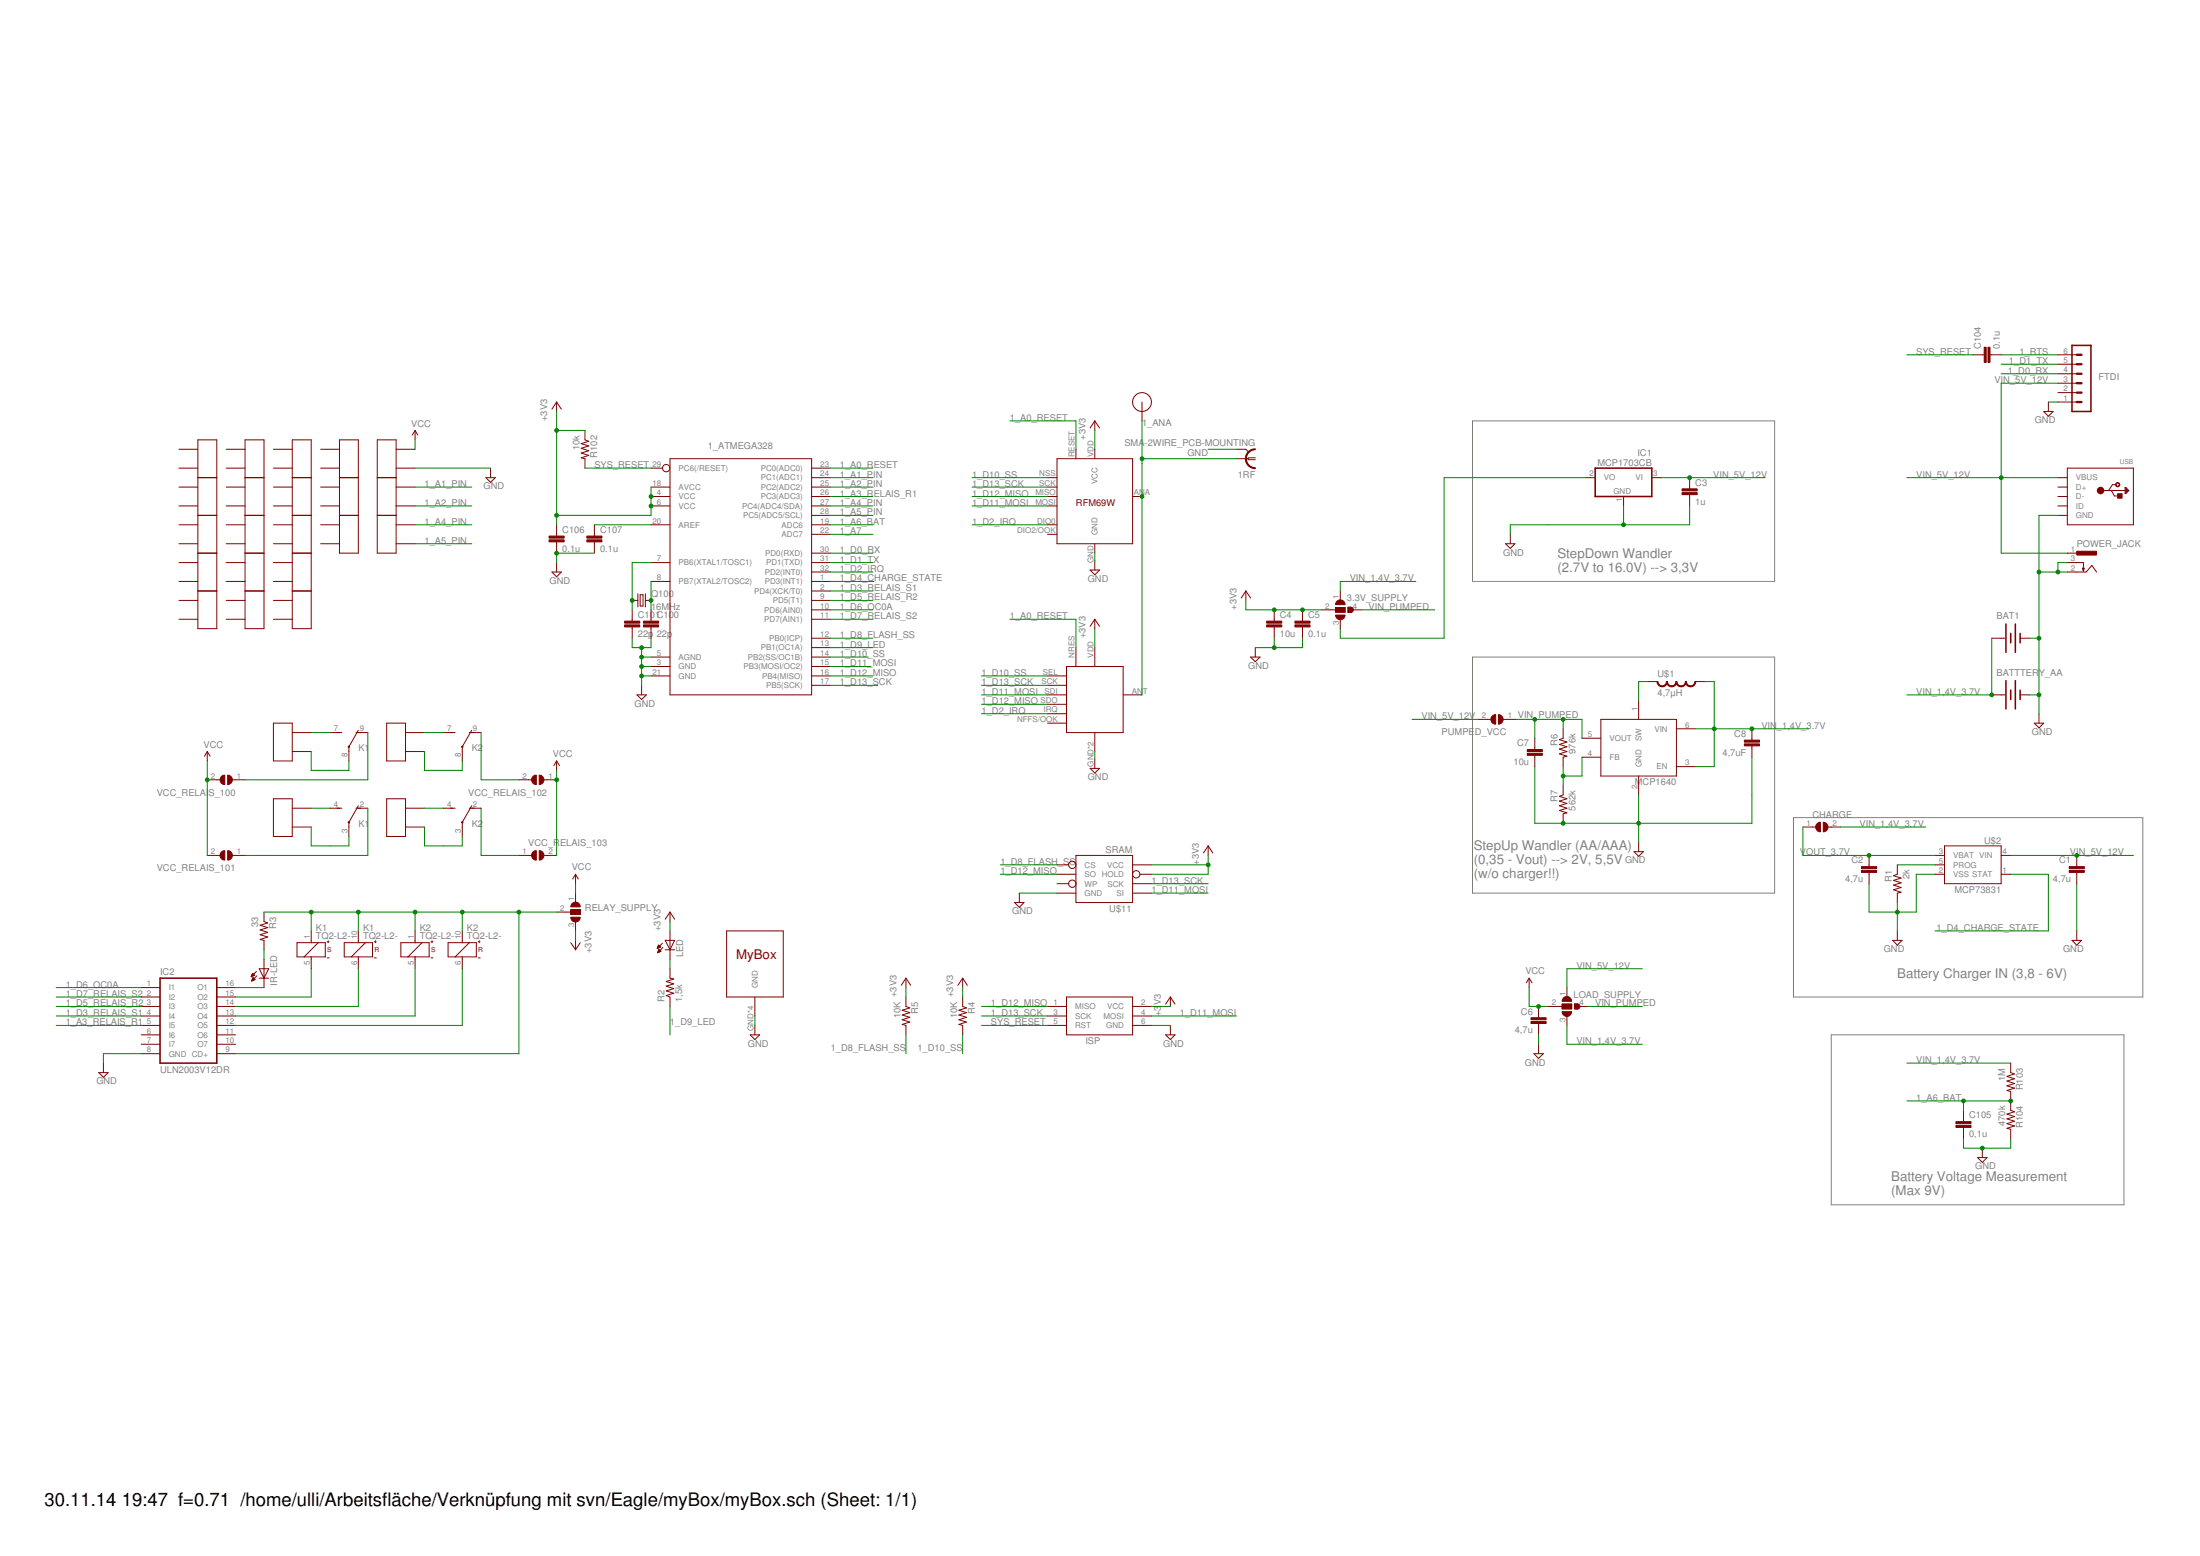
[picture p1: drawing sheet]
<svg xmlns="http://www.w3.org/2000/svg" width="420mm" height="297mm" viewBox="0 0 420 297" stroke-linecap="round" stroke-linejoin="round" font-family="sans-serif">
<path d="M281.2 80.3h57.7v30.7h-57.7zM281.2 125.4h57.7v45.1h-57.7zM342.5 156.1h66.7v34.2h-66.7zM349.7 197.5h55.9v32.5h-55.9z" fill="none" stroke="#808080" stroke-width=".19"/>
<g fill="none" stroke="#800000" stroke-width=".19">
<path d="M106.3 76.8v1.7M106.3 76.8l.9 1.3M106.3 76.8l-.9 1.3M218.1 76.8v3.5M376.8 67.7h2.1M380 67.7h2.2M390.3 78.5h1.8l-.9 1zM391.2 76.8v1.7M393 67.7h3.6M393 76.8h3.6M393 75h3.6M393 73.2h3.6"/>
<path d="M393 71.4h3.6M393 69.5h3.6M34.2 93h3.6M34.2 89.4h3.6M34.2 96.6h3.6M34.2 85.8h3.6M37.8 91.2h3.6M37.8 98.4h3.6M37.8 84h3.6v36h-3.6zM43.2 93h3.6M43.2 89.4h3.6M43.2 96.6h3.6"/>
<path d="M43.2 85.8h3.6M46.8 91.2h3.6M46.8 98.4h3.6M46.8 84h3.6v36h-3.6zM52.2 93h3.6M52.2 89.4h3.6M52.2 96.6h3.6M52.2 85.8h3.6M55.8 91.2h3.6M55.8 98.4h3.6M55.8 84h3.6v36h-3.6zM61.2 93h3.6"/>
<path d="M61.2 89.4h3.6M61.2 96.6h3.6M61.2 85.8h3.6M64.8 91.2h3.6M64.8 98.4h3.6M64.8 84h3.6v21.6h-3.6zM72.1 91.2h3.5M72.1 98.4h3.5M72.1 84h3.5v21.6h-3.5zM75.6 93h3.7M75.6 89.4h3.7M75.6 96.6h3.7"/>
<path d="M75.6 85.8h3.7M79.3 82.2l.5 .9M79.3 82.2l-.6 .9M79.3 82.2v1.8M92.8 91.2h1.8l-.9 .9zM93.7 89.4v1.8M111.7 82.2v1.8l.7 .2-1.4 .5 1.4 .4-1.4 .5 1.4 .4-1.4 .5 1.4 .4-1.4 .5 .7 .2v1.8M124.3 93h3.7M124.3 89.4h2.2M124.3 94.8h3.7M124.3 96.6h3.7M128 87.6h27v45.1h-27z"/>
<path d="M155 91.2h3.6M155 93h3.6M155 89.4h3.6M155 94.8h3.6M155 96.6h3.6M155 98.4h3.6M200.1 91.2h1.8M200.1 93h1.8M200.1 94.8h1.8M200.1 96.6h1.8M201.9 87.6h14.4v16.2h-14.4zM205.5 85.8v1.8"/>
<path d="M209.1 80.3v1.9M209.1 85.8v1.8M209.1 80.3l.9 1.4M209.1 80.3l-.9 1.4M216.3 94.8h1.8M236.1 87.6h2.2M236.1 85.8h1.8l.6 .5M238.3 87.6l.2 .2h1.2M239.7 87.4h-1.2l-.2 .2M302.9 91.2h1.8M310.1 94.8v1.8M315.5 91.2h1.8"/>
<path d="M322.7 91.2v2.1M322.7 94.4v2.2M393 91.2h1.8M393 93h1.8M393 94.8h1.8M393 96.6h1.8M393 98.4h1.8M394.8 89.4h12.6v10.8h-12.6zM401.2 93.6h4.6M403.2 93.6l.6 1.1h.9M404.2 92.5h-.8l-.7 1.1M405.8 93.1l.8 .5-.6 .6h-.2z"/>
<path d="M406 93.1v1M406.3 93.6l-.2 .3v-.5l.3 .2M34.2 103.8h3.6M34.2 100.2h3.6M34.2 107.4h3.6M34.2 111h3.6M34.2 114.6h3.6M34.2 118.2h3.6M37.8 105.6h3.6M37.8 112.8h3.6M43.2 103.8h3.6M43.2 100.2h3.6"/>
<path d="M43.2 107.4h3.6M43.2 111h3.6M43.2 114.6h3.6M43.2 118.2h3.6M46.8 105.6h3.6M46.8 112.8h3.6M52.2 103.8h3.6M52.2 100.2h3.6M52.2 107.4h3.6M52.2 111h3.6M52.2 114.6h3.6M52.2 118.2h3.6"/>
<path d="M55.8 105.6h3.6M55.8 112.8h3.6M61.2 103.8h3.6M61.2 100.2h3.6M75.6 103.8h3.7M75.6 100.2h3.7M105.4 109.2h1.8l-.9 .9zM106.3 100.2v2.2M106.3 103.4v2.2M106.3 107.4v1.8M113.5 100.2v2.2M113.5 103.4v2.2"/>
<path d="M120.7 114.6h1.1M120.7 116.4v2.2M120.7 119.7v2.1M121.8 113.3v2.6M122.3 113.5h.5v2.2h-.5zM123.3 114.6h1M123.3 113.3v2.6M124.3 100.2h3.7M124.3 107.4h3.7M124.3 111h3.7M124.3 116.4v2.2M124.3 119.7v2.1"/>
<path d="M155 109.2h3.6M155 100.2h3.6M155 102h3.6M155 107.4h3.6M155 111h3.6M155 105.6h3.6M155 112.8h3.6M155 114.6h3.6M155 116.4h3.6M155 118.2h3.6M200.1 100.2h1.8M200.1 102h1.8"/>
<path d="M208.2 108.8h1.8l-.9 .9zM209.1 103.8v1.8M209.1 107v1.8M209.1 118.2v1.8M209.1 118.2l.9 1.4M209.1 118.2l-.9 1.4M237.9 112.8l.9 1.4M237.9 112.8l-.9 1.4M237.9 112.8v1.8M243.4 116.4v2.2M243.4 119.7v2.1M248.8 116.4v2.2"/>
<path d="M248.8 119.7v2.1M252.4 116.4h2.7M255.1 116h1.8v.9h-1.8zM256 112.8v1.8M256 118.2v1.8M258.1 116.4h1.8M287.5 103.8h1.8l-.9 .9zM288.4 102v1.8M394.8 109.2h3.6l1.1-1.3 .9 1.3M394.8 107.4h3.1v1.6M394.8 105.6h1.8M397.7 108.5h.4l-.2 .5z"/>
<path d="M52.2 138h3.6v7.3h-3.6zM55.8 139.8h3.6M63 139.8h2.3M68 139.8h2.3M68.4 139.4l-1.8 3.2v2.7M73.9 138h3.5v7.3h-3.5zM77.4 139.8h3.7M84.7 139.8h2.2M89.6 139.8h2.3M90.1 139.4l-1.8 3.2v2.7M121.6 132.7h1.8l-.9 .8zM122.5 130.8v1.9"/>
<path d="M124.3 125.4h3.7M124.3 127.2h3.7M124.3 129h3.7M155 125.4h3.6M155 127.2h3.6M155 129h3.6M155 121.8h3.6M155 123.6h3.6M155 130.8h3.6M200.1 132.7h3.6M200.1 129h3.6M200.1 130.8h3.6"/>
<path d="M200.1 136.2h3.6M200.1 134.5h3.6M200.1 138h3.6M203.7 127.2h10.8v12.6h-10.8zM205.5 123.6v3.6M209.1 123.6v3.6M209.1 139.8v3.7M214.5 132.7h3.6M238.8 125.4h1.8l-.9 .9zM239.7 123.6v1.8M282.3 137.3h2.4M287.1 137.3h2.4"/>
<path d="M298.5 139.1v1.8l-.7 .3 1.5 .4-1.5 .5 1.5 .5-1.5 .4 1.5 .5-1.5 .4 1.5 .5-.8 .1v1.8M305.7 137.3h14.5v10.8h-14.5zM312.9 133.7v3.6M314.7 130.1h1.9M320.2 139.1h3.6M323.8 130.1h1.8M334.6 139.1v2.2M380.4 132.7h2.5M380.4 121.8h2.5M385.8 132.7h1.8M385.8 121.8h1.8M388.5 138h1.8l-.9 1z"/>
<path d="M389.4 136.2v1.8M39.6 143.5l.5 .9M39.6 143.5l-.5 .9M39.6 143.5v1.8M39.6 148.9h2.4M44.4 148.9h2.4M52.2 152.5h3.6v7.2h-3.6zM55.8 157.9h3.6M55.8 154.3h3.6M55.8 143.5h3.6M63 154.3h2.3M68 154.3h2.3"/>
<path d="M68.4 153.8l-1.8 3.2v2.7M73.9 152.5h3.5v7.2h-3.5zM77.4 157.9h3.7M77.4 154.3h3.7M77.4 143.5h3.7M84.7 154.3h2.2M89.6 154.3h2.3M90.1 153.8l-1.8 3.2v2.7M99.1 148.9h2.4M103.9 148.9h2.4M106.3 145.3v1.8M106.3 145.3l.5 .9"/>
<path d="M106.3 145.3l-.5 .9M208.2 146.7h1.8l-.9 .9zM209.1 144.9v1.8M293.1 140.9v2.2M293.1 144.2v2.1M298.5 149.9v1.8l-.7 .3 1.5 .5-1.5 .4 1.5 .5-1.5 .4 1.5 .5-1.5 .4 1.5 .5-.8 .2v1.8M302.1 140.9h3.6M302.1 144.5h3.6M312.9 148.1v3.6M320.2 146.3h3.6M334.6 142.4v2.1M344.3 157.9h2.5"/>
<path d="M349.1 157.9h2.4M39.6 163.3h2.4M44.4 163.3h2.4M50.4 174.1v1.8l.7 .3-1.4 .4 1.4 .5-1.4 .4 1.4 .5-1.4 .4 1.4 .5-1.4 .4 .7 .2v1.8M56.7 180h5.4v2.7h-5.4zM59.4 177.7v2.3M60.8 180l-2.7 2.7M62.5 179.8h.3M62.7 179.6v.4M65.7 180h5.4v2.7h-5.4zM68.4 177.7v2.3M69.8 180l-2.7 2.7"/>
<path d="M71.5 179.8h.4M71.7 179.6v.4M76.6 180h5.4v2.7h-5.4zM79.3 177.7v2.3M80.6 180l-2.7 2.7M82.3 179.8h.4M82.5 179.6v.4M85.6 180h5.4v2.7h-5.4zM88.3 177.7v2.3M89.6 180l-2.7 2.7M91.3 179.8h.4M91.5 179.6v.4"/>
<path d="M99.1 163.3h2.4M103.9 163.3h2.4M106.3 174.1h2.7M109 173.7h1.8v.9h-1.8zM109 180l.9 1.3M109.9 166.9l.5 .9M109.9 166.9l-.5 .9M109.9 166.9v1.8M109.9 170.5v1.8M109.9 175.9v1.8M109.9 179.5v1.8M110.8 180l-.9 1.3"/>
<path d="M127 179.5h1.8l-.8 1.8zM128 174.1v1.8M128 177.7v5.4M128 174.1l.8 1.4M128 174.1l-1 1.4M138.8 177.7h10.8v12.6h-10.8zM193.8 172.3h1.8l-.9 .9zM194.7 170.5v1.8M201.9 165.1h2.2M201.9 170.5h3.6M201.9 166.9h3.6M201.9 168.7h2.2"/>
<path d="M205.5 163.3h10.8v9h-10.8zM216.3 165.1h3.6M216.3 170.5h3.6M216.3 168.7h3.6M217.7 166.9h2.2M230.7 161.5l.9 1.3M230.7 161.5l-.9 1.3M230.7 161.5v1.8M312.1 162.6h1.8l-1 .9zM312.9 160.8v1.8M357 163.3v2.2M357 166.5v2.2"/>
<path d="M361.5 179.5h1.8l-.9 .9zM362.4 165.1v1.8l-.8 .3 1.5 .4-1.5 .5 1.5 .4-1.5 .5 1.5 .4-1.5 .5 1.5 .4-.7 .2v1.8M362.4 177.7v1.8M369.6 163.3h1.8M369.6 165.1h1.8M369.6 166.9h1.8M371.4 161.5h10.8v7.2h-10.8zM382.2 163.3h1.8M382.2 166.9h1.8M395.7 179.5h1.8l-.9 .9zM396.6 163.3v2.2M396.6 166.5v2.2"/>
<path d="M396.6 177.7v1.8M27 190.3h3.6M27 197.5h3.6M27 192.1h3.6M27 194h3.6M27 195.7h3.6M27 188.5h3.6M27 199.3h3.6M41.4 190.3h3.6M41.4 197.5h3.6M41.4 192.1h3.6M41.4 194h3.6"/>
<path d="M41.4 195.7h3.6M41.4 188.5h3.6M41.4 199.3h3.6M48 186.4h.1M48 186.4h.2M48 186.3h.4M48.1 187.3h.1M48.1 186.2h.5M48.1 187.2h.1M48.1 186.1h.4M48.1 187.1h.3M48.2 186.1h.3"/>
<path d="M48.2 187h.4M48.2 186h.2M48.2 187h.5M48.2 185.9h.1M48.2 185.8l.4 .4-.6 .3zM48.2 186.9h.4M48.3 186.8h.2M48.3 186.7h.1M48.3 186.6h.1M48.3 186.6l-.2 .7M48.3 186.6l.4 .4-.6 .3M49 185.5l-1 1"/>
<path d="M49.1 186.3l-1 1M49.5 184.9h1.8l-.9 1.8zM49.5 186.7h1.8M50.4 183.1v5.4M59.4 182.7v2.2M62.5 182.9h.3M68.4 182.7v2.2M71.5 182.9h.4M79.3 182.7v2.2M82.3 182.9h.4M88.3 182.7v2.2M91.3 182.9h.4"/>
<path d="M125.5 181h.1M125.6 180.9h.2M125.6 180.8h.4M125.6 181.8h.1M125.6 180.8h.5M125.6 181.8h.2M125.7 180.7h.4M125.7 181.7h.3M125.7 180.6h.3M125.7 181.6h.5M125.7 180.6h.2M125.8 181.5h.4"/>
<path d="M125.8 180.5h.1M125.8 181.5h.3M125.8 181.4h.2M125.8 181.3h.1M125.9 181.2l-.3 .7M125.9 181.2l.3 .4-.6 .3M125.9 181.2h.1M126.2 180.8l-.4-.4-.3 .7M126.2 180.8l-.7 .3M126.5 180.1l-1 1M126.6 180.9l-1 1M127 181.3h1.8"/>
<path d="M128 184.9v1.8l.7 .2-1.5 .5 1.5 .4-1.5 .5 1.5 .4-1.5 .5 1.5 .4-1.5 .5 .8 .2v1.8M143.3 197.5h1.8l-.9 1zM144.2 190.3v3.7M144.2 195.7v1.8M173 190.3v1.8l.8 .3-1.5 .4 1.5 .5-1.5 .5 1.5 .4-1.5 .5 1.5 .4-1.5 .5 .7 .1v1.8M173 186.7v1.8M173 186.7l.9 1.4M173 186.7l-.9 1.4M183.9 190.3v1.8l.7 .3-1.5 .4 1.5 .5-1.5 .5 1.5 .4-1.5 .5 1.5 .4-1.5 .5 .8 .1v1.8M183.9 186.7v1.8M183.9 186.7l.8 1.4M183.9 186.7l-1 1.4"/>
<path d="M200.1 192.1h3.6M200.1 194h3.6M200.1 195.7h3.6M203.7 190.3h12.6v7.2h-12.6zM216.3 192.1h3.6M216.3 194h3.6M216.3 195.7h3.6M222.6 197.5h1.8l-.9 1zM223.5 190.3v1.8M223.5 195.7v1.8M223.5 190.3l.9 1.4M223.5 190.3l-.9 1.4"/>
<path d="M292 186.7l.6 .9M292 186.7l-.5 .9M292 186.7v1.8M293.8 192.1v2.2M293.8 195.4v2.1M293.8 199.3v1.8M295.6 192.1h2.7M298.3 191.7h1.8v.9h-1.8zM299.3 188.5v1.8M299.3 194v1.7M301.4 192.1h1.8M18.9 204.8h1.8l-1 .9z"/>
<path d="M19.7 202.9v1.9M27 201.1h3.6M41.4 201.1h3.6M292.9 201.1h1.8l-.9 1zM375 212v2.1M375 215.2v2.2M378.6 219.2v1.8M384 202.9v1.9l.7 .2-1.4 .5 1.4 .4-1.4 .5 1.4 .4-1.4 .5 1.4 .4-1.4 .5 .7 .2v3.6l.7 .2-1.4 .5 1.4 .4-1.4 .5 1.4 .4-1.4 .5 1.4 .4-1.4 .5 .7 .2v1.8M377.7 221h1.8l-.9 .9z"/>
<circle cx="218.1" cy="76.8" r="1.8"/>
<circle cx="127.2" cy="89.4" r=".7"/>
<circle cx="204.8" cy="168.7" r=".7"/>
<circle cx="204.8" cy="165.1" r=".7"/>
<circle cx="217" cy="166.9" r=".7"/>
</g>
<g fill="none" stroke="#800000" stroke-width=".3">
<path d="M395.7 65.9h3.6v12.6h-3.6zM304.7 89.4h10.8v5.4h-10.8zM383.1 119.1v5.4M384.9 119.1v5.4M383.1 129.9v5.4M384 120.9v1.8M384 131.7v1.8M384.9 129.9v5.4M385.8 120.9v1.8M385.8 131.7v1.8M30.6 186.7h10.8v16.2h-10.8z"/>
<circle cx="66.6" cy="157" r=".08"/>
<circle cx="66.6" cy="142.6" r=".08"/>
<circle cx="88.3" cy="157" r=".08"/>
<circle cx="88.3" cy="142.6" r=".08"/>
</g>
<g fill="#800000" stroke="#800000" stroke-width=".19">
<path d="M112.1 103.1h2.9v.3h-2.9z"/>
<path d="M112.1 102.3h2.9v.4h-2.9z"/>
<path d="M321.2 94h2.9v.4h-2.9z"/>
<path d="M321.2 93.3h2.9v.4h-2.9z"/>
<path d="M379.7 66.3h.3v2.9h-.3z"/>
<path d="M378.9 66.3h.4v2.9h-.4z"/>
<path d="M241.9 119.3h2.9v.4h-2.9z"/>
<path d="M241.9 118.6h2.9v.4h-2.9z"/>
<path d="M104.9 103.1h2.8v.3h-2.8z"/>
<path d="M104.9 102.3h2.8v.4h-2.8z"/>
<path d="M119.3 119.3h2.9v.4h-2.9z"/>
<path d="M119.3 118.6h2.9v.4h-2.9z"/>
<path d="M122.9 119.3h2.9v.4h-2.9z"/>
<path d="M122.9 118.6h2.9v.4h-2.9z"/>
<path d="M247.3 119.3h2.9v.4h-2.9z"/>
<path d="M247.3 118.6h2.9v.4h-2.9z"/>
<path d="M404.4 94.3h.9v.8h-.9z"/>
<path d="M396.6 105.2h3.8v.8h-3.8z"/>
<path d="M395.2 166.2h2.9v.3h-2.9z"/>
<path d="M395.2 165.4h2.9v.4h-2.9z"/>
<path d="M355.5 166.2h2.9v.3h-2.9z"/>
<path d="M355.5 165.4h2.9v.4h-2.9z"/>
<path d="M373.5 214.8h2.9v.4h-2.9z"/>
<path d="M373.5 214.1h2.9v.4h-2.9z"/>
<path d="M255.1 116h1.8v.9h-1.8z"/>
<path d="M257.4 115.9h.6v1h-.6z"/>
<path d="M298.3 191.7h1.9v.9h-1.9z"/>
<path d="M300.7 191.6h.5v1h-.5z"/>
<path d="M292.4 195h2.9v.4h-2.9z"/>
<path d="M292.4 194.3h2.9v.4h-2.9z"/>
<path d="M109 173.7h1.8v.9h-1.8z"/>
<path d="M291.7 143.8h2.9v.4h-2.9z"/>
<path d="M291.7 143.1h2.9v.4h-2.9z"/>
<path d="M333.1 142h2.9v.4h-2.9z"/>
<path d="M333.1 141.3h2.9v.4h-2.9z"/>
</g>
<g fill="#800000" stroke="#800000" stroke-width=".19">
<path d="M238.5 86.1l.7-.4h.5v.2a1.71 1.71 0 0 0-1.7 1.7 1.71 1.71 0 0 0 1.7 1.7v.2a1.9 1.9 0 0 1-1.8-1.3 1.9 1.9 0 0 1 .6-2.1z" fill-rule="evenodd"/>
<path d="M255.1 117.4h1.8a.9 .9 0 0 1-.9 .9 .9 .9 0 0 1-.9-.9z" fill-rule="evenodd"/>
<path d="M255.3 114.8a.91 .91 0 0 1 1-.2 .91 .91 0 0 1 .6 .8h-1.8z" fill-rule="evenodd"/>
<path d="M258 115.9a.51 .51 0 0 1 .5 .5 .51 .51 0 0 1-.5 .5z" fill-rule="evenodd"/>
<path d="M298.3 193.1h1.8a.9 .9 0 0 1-.9 .9 .9 .9 0 0 1-.9-.9z" fill-rule="evenodd"/>
<path d="M298.6 190.5a.9 .9 0 0 1 1-.2 .9 .9 0 0 1 .5 .9h-1.8z" fill-rule="evenodd"/>
<path d="M301.2 191.6a.5 .5 0 0 1 .6 .5 .5 .5 0 0 1-.6 .5z" fill-rule="evenodd"/>
<path d="M348.2 157a.91 .91 0 0 1 .9 .9 .91 .91 0 0 1-.9 .9z" fill-rule="evenodd"/>
<path d="M347.1 157.2l.6-.2v1.8a.91 .91 0 0 1-.9-.6 .91 .91 0 0 1 .3-1z" fill-rule="evenodd"/>
<path d="M42.3 162.6l.6-.2v1.8a.9 .9 0 0 1-.8-.6 .9 .9 0 0 1 .2-1z" fill-rule="evenodd"/>
<path d="M43.5 162.4a.9 .9 0 0 1 .9 .9 .9 .9 0 0 1-.9 .9z" fill-rule="evenodd"/>
<path d="M103 162.4a.9 .9 0 0 1 .9 .9 .9 .9 0 0 1-.9 .9z" fill-rule="evenodd"/>
<path d="M101.8 162.6l.6-.2v1.8a.9 .9 0 0 1-.8-.6 .9 .9 0 0 1 .2-1z" fill-rule="evenodd"/>
<path d="M42.3 148.2l.6-.2v1.8a.91 .91 0 0 1-.8-.6 .91 .91 0 0 1 .2-1z" fill-rule="evenodd"/>
<path d="M43.5 148a.9 .9 0 0 1 .9 .9 .9 .9 0 0 1-.9 .9z" fill-rule="evenodd"/>
<path d="M101.8 148.2l.6-.2v1.8a.91 .91 0 0 1-.8-.6 .91 .91 0 0 1 .2-1z" fill-rule="evenodd"/>
<path d="M103 148a.9 .9 0 0 1 .9 .9 .9 .9 0 0 1-.9 .9z" fill-rule="evenodd"/>
<path d="M109 175.1h1.8a.9 .9 0 0 1-.9 .9 .9 .9 0 0 1-.9-.9z" fill-rule="evenodd"/>
<path d="M109.2 172.5a.9 .9 0 0 1 1-.2 .9 .9 0 0 1 .6 .8h-1.8z" fill-rule="evenodd"/>
<path d="M323.7 130.1h.2v.1l-.2 .5-.4 .3-.4 .1v-.2l.5-.2z" fill-rule="evenodd"/>
<path d="M321.9 130.1h.2l.4 .7 .4 .1v.2h-.2a.96 .96 0 0 1-.8-1z" fill-rule="evenodd"/>
<path d="M321.9 130.1h.2v.1l-.2 .5-.4 .3-.4 .1v-.2l.5-.2z" fill-rule="evenodd"/>
<path d="M320.1 130.1h.2l.2 .6 .6 .2v.2l-.4-.1-.4-.3z" fill-rule="evenodd"/>
<path d="M319.3 130.9l.4-.1 .3-.3 .1-.4h.2v.1a.96 .96 0 0 1-1 .9z" fill-rule="evenodd"/>
<path d="M318.3 130.1h.2l.2 .6 .6 .2v.2l-.6-.2z" fill-rule="evenodd"/>
<path d="M318.3 130.1h.2v.1a.96 .96 0 0 1-1 .9v-.2l.5-.2z" fill-rule="evenodd"/>
<path d="M316.5 130.1h.2l.1 .4 .3 .3 .4 .1v.2h-.2a1.01 1.01 0 0 1-.8-1z" fill-rule="evenodd"/>
<path d="M285 136.7l.6-.3v1.8a.91 .91 0 0 1-.8-.5 .91 .91 0 0 1 .2-1z" fill-rule="evenodd"/>
<path d="M286.2 136.4a.91 .91 0 0 1 .9 .9 .91 .91 0 0 1-.9 .9z" fill-rule="evenodd"/>
</g>
<path d="M396.6 73.2h.9M396.6 75h.9M396.6 76.8h.9M396.6 69.5h.9M396.6 71.4h.9M396.6 67.7h.9" fill="none" stroke="#800000" stroke-width=".44"/>
<g fill="none" stroke="#800000" stroke-width=".72">
<circle cx="401.2" cy="93.6" r=".36"/>
<circle cx="404.4" cy="92.5" r=".15"/>
</g>
<g fill="none" stroke="#008000" stroke-width=".19">
<path d="M106.3 78.5v21.7M364.2 67.7h12.6M382.2 69.5h10.8M382.2 71.4h10.8M382.2 67.7h10.8M391.2 76.8h1.8M393 73.2h-10.8v32.4h12.6M79.3 89.4h14.4M79.3 96.6h10.8M79.3 93h10.8M79.3 84v1.8M106.3 82.2h5.4"/>
<path d="M111.7 89.4h12.6M124.3 93v5.4h-18M158.6 98.4h8.1M158.6 89.4h8.1M158.6 91.2h8.1M158.6 96.6h8.1M158.6 93h8.1M158.6 94.8h8.1M185.7 91.2h14.4M185.7 96.6h14.4M185.7 93h14.4M185.7 94.8h14.4"/>
<path d="M192.9 80.3h12.6v5.5M209.1 82.2v3.6M218.1 80.3v52.4M218.1 87.6h18M230.7 85.8h5.4M302.9 91.2h-27.1v30.6h-19.8v-1.8M310.1 96.6v3.6M317.3 91.2h19.8M322.7 96.6v3.6h-34.3v1.8M364.2 91.2h28.8M393 98.4h-3.6v37.8M79.3 100.2h10.8"/>
<path d="M79.3 103.8h10.8M113.5 100.2h10.8M113.5 105.6h-7.2v1.8M124.3 107.4h-3.6v9M124.3 111v5.4M158.6 100.2h8.1M158.6 105.6h8.1M158.6 107.4h8.1M158.6 109.2h8.1M158.6 116.4h8.1M158.6 118.2h8.1M158.6 111h8.3"/>
<path d="M158.6 112.8h8.1M158.6 114.6h8.1M158.6 102h8.1M185.7 100.2h14.4M192.9 118.2h12.6v5.4M209.1 105.6v1.4M237.9 114.6v1.8h14.5M259.9 116.4h14.1M270.4 111h-14.4v1.8M389.4 109.2h5.4M394.8 107.4h-1.8v1.8M59.4 139.8h3.6"/>
<path d="M70.3 139.8v9.1h-23.5M81.1 139.8h3.6M91.9 139.8v9.1h7.2M120.7 121.8v1.8h3.6v-1.8M122.5 123.6v7.2M122.5 125.4h1.8M122.5 127.2h1.8M122.5 129h1.8M158.6 125.4h7.2M158.6 127.2h7.7M158.6 129h8.1M158.6 123.6h8.1"/>
<path d="M158.6 121.8h8.1M158.6 130.8h9M187.5 129h12.6M187.5 132.7h12.6M187.5 136.2h12.6M187.5 134.5h12.6M187.5 130.8h12.6M209.1 120v3.6M243.4 121.8v1.8M248.8 121.8v1.8h-9.1M269.7 137.3h12.6M289.5 137.3h12.6v3.6"/>
<path d="M293.1 137.3v3.6M298.5 137.3v1.8M314.7 130.1h-1.8v3.6M323.8 139.1h21.6M325.6 130.1h1.8v16.2h-3.6M380.4 121.8v10.9h-16.2M387.6 132.7h1.8M387.6 121.8h1.8M39.6 145.3v18M59.4 143.5v3.6h7.2v-1.8M59.4 157.9v3.6h7.2v-1.8M59.4 154.3h3.6"/>
<path d="M70.3 154.3v9h-23.5M81.1 154.3h3.6M81.1 143.5v3.6h7.2v-1.8M81.1 157.9v3.6h7.2v-1.8M91.9 154.3v9h7.2M106.3 147.1v16.2M209.1 143.5v1.4M298.5 146.3v3.6M302.1 144.5v3.6h-3.6M312.9 151.7v9.1M334.6 144.5v12.7h-41.5v-10.9M344.3 157.9v5.4h25.3"/>
<path d="M351.5 157.9h16.3M50.4 174.1h55.9M59.4 174.1v3.6M68.4 174.1v3.6M79.3 174.1v3.6M88.3 174.1v3.6M99.1 174.1v27h-54.1M109.9 168.7v1.8M109.9 177.7v1.8M128 175.9v1.8M191.1 166.9h10.8M191.1 165.1h10.8"/>
<path d="M194.7 170.5h7.2M219.9 170.5h10.8M219.9 168.7h10.8M219.9 165.1h10.8M230.7 163.3v3.6h-10.8M362.4 172.3v5.4M362.4 165.1h7.2M369.6 166.9h-3.6v7.2h-9v-5.4M384 166.9h7.2v10.8h-21.6M384 163.3h23.4M396.6 168.7v9M10.7 195.7h16.3"/>
<path d="M10.7 188.5h16.3M10.7 194h16.3M10.7 192.1h16.3M10.7 190.3h16.3M45 188.5h5.4M50.4 181.3v1.8M59.4 184.9v5.4h-14.4M68.4 184.9v7.2h-23.4M79.3 184.9v9.1h-34.3M88.3 184.9v10.8h-43.3M128 183.1v1.8M128 192.1v5.4"/>
<path d="M144.2 194v1.7M173 188.5v1.8M173 197.5v3.6M183.9 188.5v1.8M183.9 197.5v3.6M187.5 195.7h12.6M187.5 194h12.6M187.5 192.1h12.6M219.9 195.7h3.6M219.9 194h16.2M219.9 192.1h3.6M292 188.5v3.6h3.6"/>
<path d="M293.8 197.5v1.8M299.3 195.7v3.6h14.4M303.2 192.1h10.5M313.7 184.9h-14.4v3.6M27 201.1h-7.3v1.8M364.2 210.2h19.8M364.2 202.9h19.8M375 217.4v1.8h9v-1.8M375 210.2v1.8"/>
</g>
<g fill="#008000" stroke="#008000" stroke-width=".19">
<circle cx="310.1" cy="100.2" r=".36"/>
<circle cx="122.5" cy="127.2" r=".36"/>
<circle cx="122.5" cy="129" r=".36"/>
<circle cx="122.5" cy="125.4" r=".36"/>
<circle cx="122.5" cy="123.6" r=".36"/>
<circle cx="106.3" cy="105.6" r=".36"/>
<circle cx="362.4" cy="174.1" r=".36"/>
<circle cx="378.6" cy="219.2" r=".36"/>
<circle cx="393" cy="109.2" r=".36"/>
<circle cx="389.4" cy="109.2" r=".36"/>
<circle cx="389.4" cy="132.7" r=".36"/>
<circle cx="389.4" cy="121.8" r=".36"/>
<circle cx="243.4" cy="123.6" r=".36"/>
<circle cx="298.5" cy="157.2" r=".36"/>
<circle cx="312.9" cy="157.2" r=".36"/>
<circle cx="120.7" cy="114.6" r=".36"/>
<circle cx="375" cy="210.2" r=".36"/>
<circle cx="384" cy="210.2" r=".36"/>
<circle cx="218.1" cy="87.6" r=".36"/>
<circle cx="218.1" cy="94.8" r=".36"/>
<circle cx="106.3" cy="82.2" r=".36"/>
<circle cx="124.3" cy="94.8" r=".36"/>
<circle cx="124.3" cy="96.6" r=".36"/>
<circle cx="106.3" cy="98.4" r=".36"/>
<circle cx="230.7" cy="165.1" r=".36"/>
<circle cx="248.8" cy="116.4" r=".36"/>
<circle cx="243.4" cy="116.4" r=".36"/>
<circle cx="124.3" cy="114.6" r=".36"/>
<circle cx="396.6" cy="163.3" r=".36"/>
<circle cx="382.2" cy="91.2" r=".36"/>
<circle cx="322.7" cy="91.2" r=".36"/>
<circle cx="380.4" cy="132.7" r=".36"/>
<circle cx="334.6" cy="139.1" r=".36"/>
<circle cx="327.4" cy="139.1" r=".36"/>
<circle cx="298.5" cy="137.3" r=".36"/>
<circle cx="293.1" cy="137.3" r=".36"/>
<circle cx="293.8" cy="192.1" r=".36"/>
<circle cx="39.6" cy="148.9" r=".36"/>
<circle cx="106.3" cy="148.9" r=".36"/>
<circle cx="357" cy="163.3" r=".36"/>
<circle cx="59.4" cy="174.1" r=".36"/>
<circle cx="68.4" cy="174.1" r=".36"/>
<circle cx="79.3" cy="174.1" r=".36"/>
<circle cx="88.3" cy="174.1" r=".36"/>
<circle cx="99.1" cy="174.1" r=".36"/>
<circle cx="298.5" cy="148.1" r=".36"/>
</g>
<g font-size="3.5">
<text x="8.5" y="287.5">30.11.14</text>
<text x="23.2" y="287.5">19:47 f=0.71 /home/ulli/Arbeitsfläche/Verknüpfung mit svn/Eagle/myBox/myBox.sch (Sheet: 1/1)</text>
</g>
<g font-size="2.5" fill="#808080">
<text x="297.4" y="106.5">StepDown Wandler</text>
<text x="297.4" y="109.2">(2.7V to 16.0V) --&gt; 3,3V</text>
<text x="281.5" y="162.2">StepUp Wandler (AA/AAA)</text>
<text x="281.5" y="164.9">(0,35 - Vout) --&gt; 2V, 5,5V</text>
<text x="281.5" y="167.6">(w/o charger!!)</text>
<text x="362.3" y="186.7">Battery Charger IN (3,8 - 6V)</text>
<text x="361.2" y="225.5">Battery Voltage Measurement</text>
<text x="361.2" y="228.2">(Max 9V)</text>
</g>
<text font-size="2.5" fill="#800000" x="140.6" y="183.1">MyBox</text>
<g font-size="1.8" fill="#808080">
<text x="366" y="67.7">SYS_RESET</text>
<text x="378.3" y="66.7" transform="rotate(-90 378.3 66.7)">C104</text>
<text x="381.9" y="66.7" transform="rotate(-90 381.9 66.7)">0.1u</text>
<text x="383.5" y="71.3">1_D0_RX</text>
<text x="383.7" y="69.5">1_D1_TX</text>
<text x="385.7" y="67.7">1_RTS</text>
<text x="380.9" y="73.1">VIN_5V_12V</text>
<text x="400.8" y="72.6">FTDI</text>
<text x="78.5" y="81.4">VCC</text>
<text x="104.5" y="80.4" transform="rotate(-90 104.5 80.4)">+3V3</text>
<text x="192.9" y="80.4">1_A0_RESET</text>
<text x="207.3" y="84" transform="rotate(-90 207.3 84)">+3V3</text>
<text x="218.1" y="81.3">1_ANA</text>
<text x="388.6" y="80.8">GND</text>
<text x="110.6" y="85.9" transform="rotate(-90 110.6 85.9)">10k</text>
<text x="113.5" y="89.4">SYS_RESET</text>
<text x="114.1" y="87.3" transform="rotate(-90 114.1 87.3)">R102</text>
<text x="135.2" y="85.8">1_ATMEGA328</text>
<text x="160.4" y="89.4">1_A0_RESET</text>
<text x="214.7" y="85.2">SMA</text>
<text x="218.6" y="85.2">-2WIRE_PCB-MOUNTING</text>
<text x="226.8" y="87">GND</text>
<text x="305.1" y="88.9">MCP1703CB</text>
<text x="312.7" y="87.1">IC1</text>
<text x="81.1" y="93">1_A1_PIN</text>
<text x="92.3" y="93.4">GND</text>
<text x="160.4" y="91.2">1_A1_PIN</text>
<text x="160.4" y="93">1_A2_PIN</text>
<text x="160.4" y="94.8">1_A3_RELAIS_R1</text>
<text x="185.6" y="91.2">1_D10_SS</text>
<text x="185.6" y="94.8">1_D12_MISO</text>
<text x="185.6" y="93">1_D13_SCK</text>
<text x="236.4" y="91.2">1RF</text>
<text x="323.8" y="92.7">C3</text>
<text x="327.2" y="91.2">VIN_5V_12V</text>
<text x="366" y="91.2">VIN_5V_12V</text>
<text x="81.1" y="100.2">1_A4_PIN</text>
<text x="81.1" y="96.6">1_A2_PIN</text>
<text x="107.4" y="101.7">C106</text>
<text x="114.6" y="101.7">C107</text>
<text x="160.4" y="100.2">1_A6_BAT</text>
<text x="160.4" y="96.6">1_A4_PIN</text>
<text x="160.4" y="98.4">1_A5_PIN</text>
<text x="160.4" y="102">1_A7</text>
<text x="185.6" y="100.2">1_D2_IRQ</text>
<text x="185.6" y="96.6">1_D11_MOSI</text>
<text x="323.8" y="96.3">1u</text>
<text x="81.1" y="103.8">1_A5_PIN</text>
<text x="107.4" y="105.3">0.1u</text>
<text x="114.6" y="105.3">0.1u</text>
<text x="160.4" y="107.4">1_D1_TX</text>
<text x="160.4" y="105.6">1_D0_RX</text>
<text x="287.1" y="106">GND</text>
<text x="396.6" y="104.5">POWER_JACK</text>
<text x="105" y="111.5">GND</text>
<text x="124.3" y="113.9">Q100</text>
<text x="160.4" y="109.2">1_D2_IRQ</text>
<text x="160.4" y="111">1_D4_CHARGE_STATE</text>
<text x="160.4" y="112.8">1_D3_RELAIS_S1</text>
<text x="207.7" y="111.1">GND</text>
<text x="257.8" y="111">VIN_1,4V_3.7V</text>
<text x="121.8" y="117.9">C101C100</text>
<text x="124.3" y="116.4">16MHz</text>
<text x="160.4" y="116.4">1_D6_OC0A</text>
<text x="160.4" y="118.2">1_D7_RELAIS_S2</text>
<text x="160.4" y="114.6">1_D5_RELAIS_R2</text>
<text x="192.9" y="118.2">1_A0_RESET</text>
<text x="236.1" y="116.4" transform="rotate(-90 236.1 116.4)">+3V3</text>
<text x="244.4" y="117.9">C4</text>
<text x="249.8" y="117.9">C5</text>
<text x="257.2" y="114.7">3.3V_SUPPLY</text>
<text x="261.4" y="116.4">VIN_PUMPED</text>
<text x="381.3" y="118.2">BAT1</text>
<text x="121.8" y="121.6">22p 22p</text>
<text x="160.4" y="125.4">1_D10_SS</text>
<text x="160.4" y="123.6">1_D9_LED</text>
<text x="160.4" y="121.8">1_D8_FLASH_SS</text>
<text x="207.3" y="121.8" transform="rotate(-90 207.3 121.8)">+3V3</text>
<text x="244.4" y="121.6">10u</text>
<text x="249.8" y="121.6">0.1u</text>
<text x="160.4" y="127.2">1_D11_MOSI</text>
<text x="160.4" y="129">1_D12_MISO</text>
<text x="160.4" y="130.8">1_D13_SCK</text>
<text x="187.5" y="129">1_D10_SS</text>
<text x="187.5" y="130.8">1_D13_SCK</text>
<text x="238.4" y="127.7">GND</text>
<text x="316.6" y="129.2">U$1</text>
<text x="381.3" y="129">BATTTERY_AA</text>
<text x="121.2" y="134.9">GND</text>
<text x="187.5" y="136.2">1_D2_IRQ</text>
<text x="187.5" y="132.6">1_D11_MOSI</text>
<text x="187.5" y="134.4">1_D12_MISO</text>
<text x="271.5" y="137.3">VIN_5V_12V</text>
<text x="289.9" y="137.1">VIN_PUMPED</text>
<text x="316.6" y="132.8">4,7µH</text>
<text x="366" y="132.6">VIN_1,4V_3.7V</text>
<text x="38.9" y="142.7">VCC</text>
<text x="68.4" y="143.5">K1</text>
<text x="90.1" y="143.5">K2</text>
<text x="275.3" y="140.4">PUMPE</text>
<text x="281.7" y="140.4">D_VCC</text>
<text x="289.8" y="142.5">C7</text>
<text x="297.5" y="142.3" transform="rotate(-90 297.5 142.3)">R6</text>
<text x="300.9" y="143.9" transform="rotate(-90 300.9 143.9)">976k</text>
<text x="331.2" y="140.7">C8</text>
<text x="336.4" y="139.1">VIN</text>
<text x="339.4" y="139.1">_1,4V_3.7V</text>
<text x="388.1" y="140.3">GND</text>
<text x="105.6" y="144.5">VCC</text>
<text x="207.7" y="148.9">GND</text>
<text x="289.1" y="146.1">10u</text>
<text x="312.2" y="150">MCP1640</text>
<text x="329" y="144.3">4,7uF</text>
<text x="29.9" y="151.9">VCC_RELAI</text>
<text x="39.8" y="151.9">S_100</text>
<text x="89.4" y="151.9">VCC_RELAIS_102</text>
<text x="297.5" y="153.1" transform="rotate(-90 297.5 153.1)">R7</text>
<text x="300.9" y="154.7" transform="rotate(-90 300.9 154.7)">562k</text>
<text x="68.4" y="157.9">K1</text>
<text x="90.1" y="157.9">K2</text>
<text x="100.9" y="161.5">VCC_RELAIS_103</text>
<text x="346.1" y="156.1">CHARGE</text>
<text x="355.1" y="157.9">VIN_1,4V_3.7V</text>
<text x="378.9" y="161.1">U$2</text>
<text x="29.9" y="166.4">VCC_RELAIS_101</text>
<text x="109.2" y="166.2">VCC</text>
<text x="191.1" y="166.9">1_D12_MISO</text>
<text x="191.1" y="165.1">1_D8_FLASH_SS</text>
<text x="211.2" y="162.8">SRAM</text>
<text x="228.9" y="165.1" transform="rotate(-90 228.9 165.1)">+3V3</text>
<text x="310.3" y="164.8">GND</text>
<text x="343.8" y="163.3">VOUT_3.7V</text>
<text x="353.6" y="164.8">C2</text>
<text x="364.7" y="167.9" transform="rotate(-90 364.7 167.9)">2k</text>
<text x="393.3" y="164.8">C1</text>
<text x="395.3" y="163.3">VIN_5V_12V</text>
<text x="111.7" y="173.8">RELAY_SUPPLY</text>
<text x="219.9" y="170.5">1_D11_MOSI</text>
<text x="219.9" y="168.7">1_D13_SCK</text>
<text x="352.4" y="168.4">4,7u</text>
<text x="361.3" y="168.3" transform="rotate(-90 361.3 168.3)">R1</text>
<text x="373.3" y="170.5">MCP73831</text>
<text x="392.1" y="168.4">4,7u</text>
<text x="49.3" y="177" transform="rotate(-90 49.3 177)">33</text>
<text x="52.7" y="177.3" transform="rotate(-90 52.7 177.3)">R3</text>
<text x="60.3" y="179.2">TQ2-L2-</text>
<text x="60.3" y="177.7">K1</text>
<text x="69.3" y="179.2">TQ2-L2-</text>
<text x="69.3" y="177.7">K1</text>
<text x="80.2" y="179.2">TQ2-L2-</text>
<text x="80.2" y="177.7">K2</text>
<text x="89.2" y="179.2">TQ2-L2-</text>
<text x="89.2" y="177.7">K2</text>
<text x="126.1" y="177.7" transform="rotate(-90 126.1 177.7)">+3V3</text>
<text x="193.3" y="174.6">GND</text>
<text x="211.8" y="174.1">U$11</text>
<text x="369.8" y="177.7">1_D4_CHARGE_STATE</text>
<text x="113" y="181.9" transform="rotate(-90 113 181.9)">+3V3</text>
<text x="130.5" y="182.8" transform="rotate(-90 130.5 182.8)">LED</text>
<text x="301.1" y="184.9">VIN_5V_12V</text>
<text x="359.8" y="181.8">GND</text>
<text x="394" y="181.8">GND</text>
<text x="12.5" y="188.5">1_D6_OC0A</text>
<text x="12.5" y="190.3">1_D7_RELAIS_S2</text>
<text x="30.6" y="186.2">IC2</text>
<text x="52.9" y="188.2" transform="rotate(-90 52.9 188.2)">IR-LED</text>
<text x="126.9" y="191.2" transform="rotate(-90 126.9 191.2)">R2</text>
<text x="130.3" y="191.2" transform="rotate(-90 130.3 191.2)">1,5k</text>
<text x="171.2" y="190.3" transform="rotate(-90 171.2 190.3)">+3V3</text>
<text x="182" y="190.3" transform="rotate(-90 182 190.3)">+3V3</text>
<text x="221.7" y="191.9" transform="rotate(-90 221.7 191.9)">V3</text>
<text x="291.3" y="186">VCC</text>
<text x="300.5" y="190.4">LOAD_SUPPLY</text>
<text x="12.5" y="193.9">1_D3_RELAIS_S1</text>
<text x="12.5" y="195.7">1_A3_RELAIS_R1</text>
<text x="12.5" y="192.1">1_D5_RELAIS_R2</text>
<text x="127.9" y="195.7">1_D9_LED</text>
<text x="172" y="194.4" transform="rotate(-90 172 194.4)">10K</text>
<text x="175.4" y="193.5" transform="rotate(-90 175.4 193.5)">R5</text>
<text x="182.8" y="194.4" transform="rotate(-90 182.8 194.4)">10K</text>
<text x="186.2" y="193.5" transform="rotate(-90 186.2 193.5)">R4</text>
<text x="189.3" y="192.1">1_D12_MISO</text>
<text x="189.3" y="193.9">1_D13_SCK</text>
<text x="189.3" y="195.7">SYS_RESET</text>
<text x="221.7" y="193.9" transform="rotate(-90 221.7 193.9)">+3</text>
<text x="225.3" y="193.9">1_D11_MOSI</text>
<text x="289.3" y="197.3">4,7u</text>
<text x="290.5" y="193.7">C6</text>
<text x="304.7" y="192.1">VIN_PUMPED</text>
<text x="142.8" y="199.8">GND</text>
<text x="158.7" y="200.6">1_D8_FLASH_SS</text>
<text x="175.2" y="200.6">1_D10_SS</text>
<text x="207.3" y="199.4">ISP</text>
<text x="222.2" y="199.8">GND</text>
<text x="291.2" y="203.4">GND</text>
<text x="301.1" y="199.4">VIN_1,4V_3.7V</text>
<text x="366" y="203">VIN_1,4V_3.7V</text>
<text x="18.4" y="207">GND</text>
<text x="30.6" y="204.8">ULN2003V12DR</text>
<text x="382.9" y="206.3" transform="rotate(-90 382.9 206.3)">1M</text>
<text x="386.3" y="208.1" transform="rotate(-90 386.3 208.1)">R103</text>
<text x="366" y="210.2">1_A6_BAT</text>
<text x="376.1" y="213.5">C105</text>
<text x="382.9" y="214.9" transform="rotate(-90 382.9 214.9)">470k</text>
<text x="386.3" y="215.3" transform="rotate(-90 386.3 215.3)">R104</text>
<text x="376.1" y="217.1">0,1u</text>
<text x="377.2" y="223.2">GND</text>
</g>
<text font-size="1.8" fill="#800000" x="205.5" y="96.6">RFM69W</text>
<g font-size="1.5" fill="#808080">
<text x="394.1" y="71.1">4</text>
<text x="394.1" y="69.3">5</text>
<text x="394.1" y="67.5">6</text>
<text x="394.1" y="76.5">1</text>
<text x="394.1" y="74.7">2</text>
<text x="394.1" y="72.9">3</text>
<text x="124.6" y="89.1">29</text>
<text x="129.6" y="89.9">PC6(/RESET)</text>
<text x="145.3" y="89.9">PC0(ADC0)</text>
<text x="156.7" y="89.1">23</text>
<text x="205.2" y="87.3" transform="rotate(-90 205.2 87.3)">RESET</text>
<text x="208.8" y="87.3" transform="rotate(-90 208.8 87.3)">VDD</text>
<text x="124.6" y="92.7">18</text>
<text x="125.4" y="94.5">4</text>
<text x="129.6" y="93.5">AVCC</text>
<text x="129.6" y="95.3">VCC</text>
<text x="145.3" y="91.7">PC1(ADC1)</text>
<text x="145.3" y="93.5">PC2(ADC2)</text>
<text x="145.3" y="95.3">PC3(ADC3)</text>
<text x="156.7" y="90.9">24</text>
<text x="156.7" y="92.7">25</text>
<text x="156.7" y="94.5">26</text>
<text x="197.7" y="94.5">MISO</text>
<text x="198.5" y="92.7">SCK</text>
<text x="198.5" y="90.9">NSS</text>
<text x="209.6" y="92.4" transform="rotate(-90 209.6 92.4)">VCC</text>
<text x="216.6" y="94.5">ANA</text>
<text x="303.6" y="90.9">2</text>
<text x="306.3" y="91.7">VO</text>
<text x="308.1" y="94.2">GND</text>
<text x="309.8" y="95.9" transform="rotate(-90 309.8 95.9)">1</text>
<text x="312.4" y="91.7">VI</text>
<text x="315.7" y="90.9">3</text>
<text x="396.5" y="93.5">D+</text>
<text x="396.5" y="95.3">D-</text>
<text x="396.5" y="91.7">VBUS</text>
<text x="124.6" y="99.9">20</text>
<text x="125.4" y="96.3">6</text>
<text x="129.6" y="100.7">AREF</text>
<text x="129.6" y="97.1">VCC</text>
<text x="141.7" y="97.1">PC4(ADC4/SDA)</text>
<text x="141.9" y="98.9">PC5(ADC5/SCL)</text>
<text x="149.3" y="100.7">ADC6</text>
<text x="156.7" y="99.9">19</text>
<text x="156.7" y="101.7">22</text>
<text x="156.7" y="96.3">27</text>
<text x="156.7" y="98.1">28</text>
<text x="194.3" y="101.7">DIO2/OOK</text>
<text x="197.7" y="96.3">MOSI</text>
<text x="198.1" y="99.9">DIO0</text>
<text x="396.5" y="98.9">GND</text>
<text x="396.5" y="97.1">ID</text>
<text x="125.4" y="107.1">7</text>
<text x="129.6" y="107.9">PB6(XTAL1/TOSC1)</text>
<text x="146.1" y="106.1">PD0(RXD)</text>
<text x="146.3" y="107.9">PD1(TXD)</text>
<text x="149.3" y="102.5">ADC7</text>
<text x="156.7" y="105.3">30</text>
<text x="156.7" y="107.1">31</text>
<text x="208.8" y="107.4" transform="rotate(-90 208.8 107.4)">GND</text>
<text x="209.6" y="102.1" transform="rotate(-90 209.6 102.1)">GND</text>
<text x="395.5" y="105.3">1</text>
<text x="395.5" y="107.1">3</text>
<text x="125.4" y="110.8">8</text>
<text x="129.6" y="111.5">PB7(XTAL2/TOSC2)</text>
<text x="144" y="113.3">PD4(XCK/T0)</text>
<text x="146.1" y="109.7">PD2(INT0)</text>
<text x="146.1" y="111.5">PD3(INT1)</text>
<text x="156.7" y="109">32</text>
<text x="156.7" y="110.8">1</text>
<text x="156.7" y="112.6">2</text>
<text x="395.5" y="109">2</text>
<text x="146" y="117">PD6(AIN0)</text>
<text x="146" y="118.8">PD7(AIN1)</text>
<text x="147.6" y="115.2">PD5(T1)</text>
<text x="156.7" y="114.4">9</text>
<text x="156.7" y="116.2">10</text>
<text x="156.7" y="118">11</text>
<text x="253.1" y="116.2">2</text>
<text x="255.7" y="119.3" transform="rotate(-90 255.7 119.3)">3</text>
<text x="255.7" y="114.4" transform="rotate(-90 255.7 114.4)">1</text>
<text x="258.4" y="116.2">4</text>
<text x="125.4" y="125.2">5</text>
<text x="129.6" y="126">AGND</text>
<text x="142.8" y="126">PB2(SS/OC1B)</text>
<text x="145.3" y="124.2">PB1(OC1A)</text>
<text x="146.9" y="122.4">PB0(ICP)</text>
<text x="156.7" y="121.6">12</text>
<text x="156.7" y="123.4">13</text>
<text x="156.7" y="125.2">14</text>
<text x="205.2" y="125.6" transform="rotate(-90 205.2 125.6)">NRES</text>
<text x="208.8" y="125.6" transform="rotate(-90 208.8 125.6)">VDD</text>
<text x="124.6" y="128.8">21</text>
<text x="125.4" y="127">3</text>
<text x="129.6" y="127.8">GND</text>
<text x="129.6" y="129.6">GND</text>
<text x="142" y="127.8">PB3(MOSI/OC2)</text>
<text x="145.5" y="129.6">PB4(MISO)</text>
<text x="146.3" y="131.4">PB5(SCK)</text>
<text x="156.7" y="127">15</text>
<text x="156.7" y="128.8">16</text>
<text x="156.7" y="130.6">17</text>
<text x="198.9" y="130.6">SCK</text>
<text x="199.1" y="128.8">SEL</text>
<text x="194.2" y="137.8">NFFS/OOK</text>
<text x="198.7" y="134.2">SDO</text>
<text x="199.3" y="136">IRQ</text>
<text x="199.5" y="132.4">SDI</text>
<text x="216.2" y="132.4">AN</text>
<text x="218.3" y="132.4">T</text>
<text x="283" y="137.1">2</text>
<text x="288" y="137.1">1</text>
<text x="312.7" y="135.7" transform="rotate(-90 312.7 135.7)">1</text>
<text x="63.7" y="139.6">7</text>
<text x="68.7" y="139.6">9</text>
<text x="85.4" y="139.6">7</text>
<text x="90.3" y="139.6">9</text>
<text x="303.2" y="140.7">5</text>
<text x="307.4" y="141.5">VOUT</text>
<text x="313.5" y="141.4" transform="rotate(-90 313.5 141.4)">SW</text>
<text x="316" y="139.7">VIN</text>
<text x="321.8" y="138.9">6</text>
<text x="40.3" y="148.6">2</text>
<text x="45.3" y="148.6">1</text>
<text x="66.4" y="144.6" transform="rotate(-90 66.4 144.6)">8</text>
<text x="88" y="144.6" transform="rotate(-90 88 144.6)">8</text>
<text x="99.8" y="148.6">2</text>
<text x="104.8" y="148.6">1</text>
<text x="208.8" y="146.3" transform="rotate(-90 208.8 146.3)">GND*2</text>
<text x="303.2" y="144.3">4</text>
<text x="307.4" y="145.1">FB</text>
<text x="313.5" y="146.5" transform="rotate(-90 313.5 146.5)">GND</text>
<text x="316.4" y="146.9">EN</text>
<text x="321.8" y="146.1">3</text>
<text x="63.7" y="154">4</text>
<text x="68.7" y="154">2</text>
<text x="85.4" y="154">4</text>
<text x="90.3" y="154">2</text>
<text x="312.7" y="150.7" transform="rotate(-90 312.7 150.7)">2</text>
<text x="66.4" y="159" transform="rotate(-90 66.4 159)">3</text>
<text x="88" y="159" transform="rotate(-90 88 159)">3</text>
<text x="345" y="157.6">1</text>
<text x="350" y="157.6">2</text>
<text x="40.3" y="163">2</text>
<text x="45.3" y="163">1</text>
<text x="99.8" y="163">1</text>
<text x="104.8" y="163">2</text>
<text x="207.1" y="165.6">CS</text>
<text x="207.1" y="167.4">SO</text>
<text x="210.4" y="167.4">HOLD</text>
<text x="211.4" y="165.6">VCC</text>
<text x="370.3" y="164.8">5</text>
<text x="370.3" y="163">3</text>
<text x="370.3" y="166.6">2</text>
<text x="373" y="165.6">PROG</text>
<text x="373" y="163.8">VBAT VIN</text>
<text x="373" y="167.4">VSS STAT</text>
<text x="382.4" y="166.6">1</text>
<text x="382.4" y="163">4</text>
<text x="107" y="173.9">2</text>
<text x="109.7" y="172.1" transform="rotate(-90 109.7 172.1)">1</text>
<text x="207.1" y="171">GND</text>
<text x="207.1" y="169.2">WP</text>
<text x="211.5" y="169.2">SCK</text>
<text x="213.2" y="171">SI</text>
<text x="59.2" y="179.3" transform="rotate(-90 59.2 179.3)">1</text>
<text x="68.2" y="179.3" transform="rotate(-90 68.2 179.3)">10</text>
<text x="79" y="179.3" transform="rotate(-90 79 179.3)">1</text>
<text x="88" y="179.3" transform="rotate(-90 88 179.3)">10</text>
<text x="109.7" y="177" transform="rotate(-90 109.7 177)">3</text>
<text x="59.2" y="184.2" transform="rotate(-90 59.2 184.2)">5</text>
<text x="68.2" y="184.2" transform="rotate(-90 68.2 184.2)">6</text>
<text x="79" y="184.2" transform="rotate(-90 79 184.2)">5</text>
<text x="88" y="184.2" transform="rotate(-90 88 184.2)">6</text>
<text x="28.1" y="188.3">1</text>
<text x="28.1" y="190.1">2</text>
<text x="28.1" y="191.9">3</text>
<text x="32.2" y="189.1">I1</text>
<text x="32.2" y="190.9">I2</text>
<text x="37.7" y="189.1">O1</text>
<text x="37.7" y="190.9">O2</text>
<text x="43.1" y="188.3">16</text>
<text x="43.1" y="190.1">15</text>
<text x="43.1" y="191.9">14</text>
<text x="144.7" y="188.7" transform="rotate(-90 144.7 188.7)">GND</text>
<text x="201.2" y="191.9">1</text>
<text x="218" y="191.9">2</text>
<text x="296.3" y="191.9">2</text>
<text x="299" y="190.1" transform="rotate(-90 299 190.1)">1</text>
<text x="301.7" y="191.9">4</text>
<text x="28.1" y="193.7">4</text>
<text x="28.1" y="195.5">5</text>
<text x="28.1" y="197.3">6</text>
<text x="32.2" y="192.7">I3</text>
<text x="32.2" y="194.5">I4</text>
<text x="32.2" y="196.3">I5</text>
<text x="37.7" y="192.7">O3</text>
<text x="37.7" y="194.5">O4</text>
<text x="37.7" y="196.3">O5</text>
<text x="43.1" y="193.7">13</text>
<text x="43.1" y="195.5">12</text>
<text x="43.1" y="197.3">11</text>
<text x="143.9" y="196.8" transform="rotate(-90 143.9 196.8)">GND*4</text>
<text x="201.2" y="193.7">3</text>
<text x="201.2" y="195.5">5</text>
<text x="205.3" y="192.7">MISO</text>
<text x="205.3" y="194.5">SCK</text>
<text x="205.3" y="196.3">RST</text>
<text x="210.7" y="194.5">MOSI</text>
<text x="211.3" y="196.3">GND</text>
<text x="211.4" y="192.7">VCC</text>
<text x="218" y="195.5">6</text>
<text x="218" y="193.7">4</text>
<text x="299" y="195" transform="rotate(-90 299 195)">3</text>
<text x="28.1" y="199.1">7</text>
<text x="28.1" y="200.9">8</text>
<text x="32.2" y="198.1">I6</text>
<text x="32.2" y="199.9">I7</text>
<text x="32.2" y="201.7">GND CD+</text>
<text x="37.7" y="198.1">O6</text>
<text x="37.7" y="199.9">O7</text>
<text x="43.1" y="199.1">10</text>
<text x="43.1" y="200.9">9</text>
</g>
<text font-size="1.3" fill="#808080" x="404.8" y="88.7">USB</text>
<g font-size="1.3" fill="#800000">
<text x="62.5" y="181.7">S</text>
<text x="71.5" y="181.7">R</text>
<text x="82.3" y="181.7">S</text>
<text x="91.3" y="181.7">R</text>
</g>
</svg>
